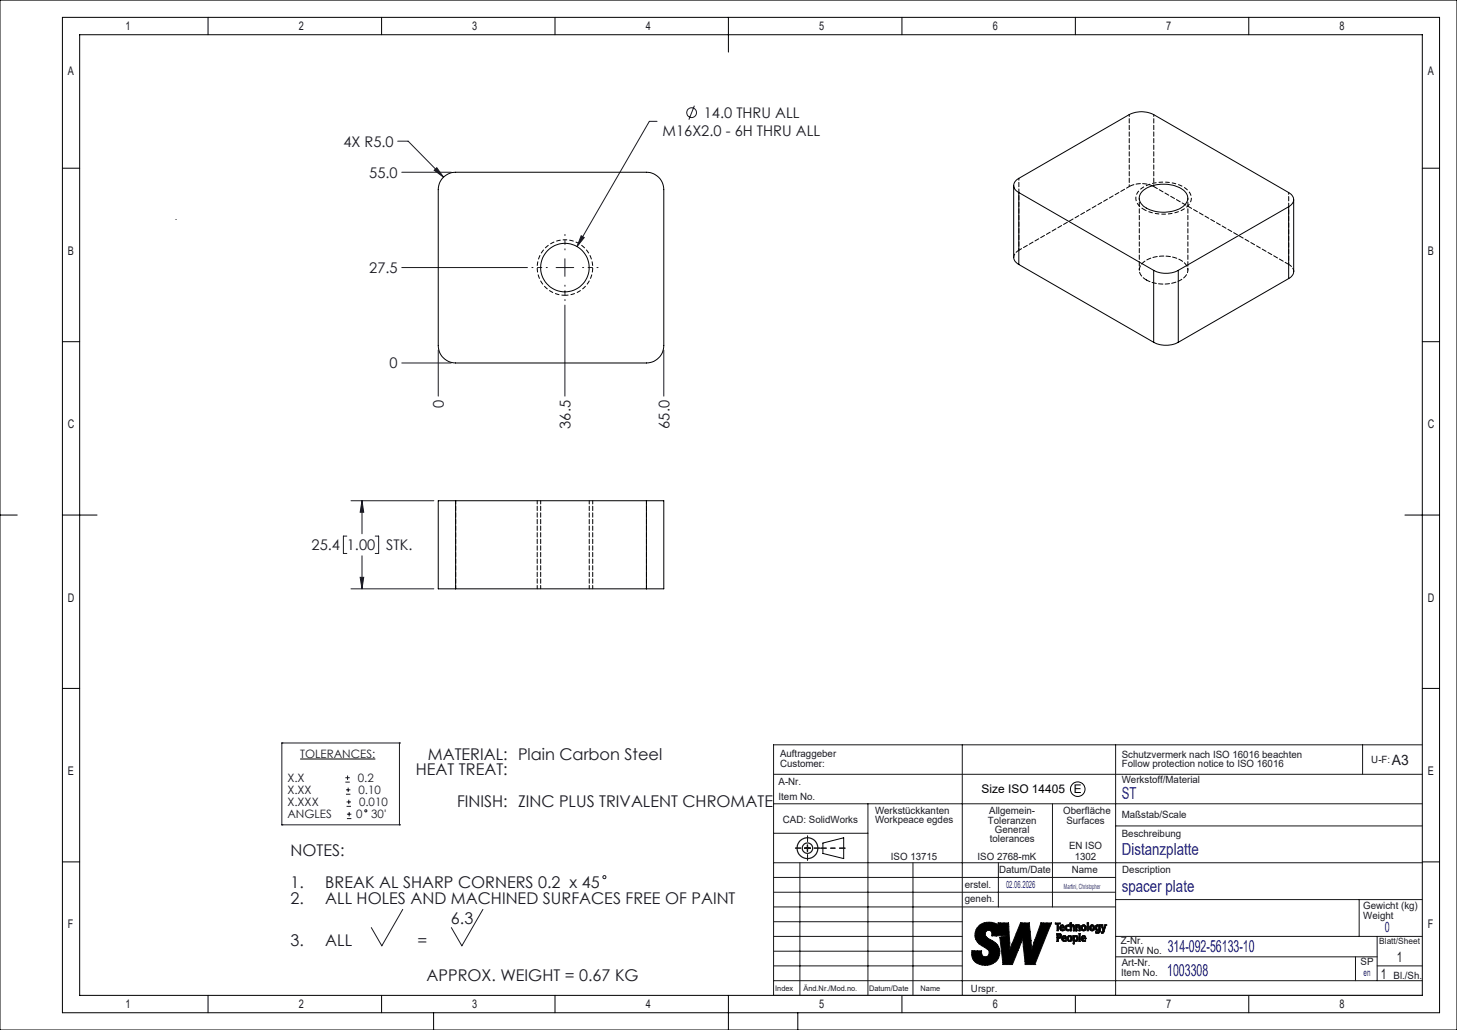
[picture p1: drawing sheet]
<svg xmlns="http://www.w3.org/2000/svg" width="420mm" height="297mm" viewBox="0 0 420 297" stroke-linecap="round" stroke-linejoin="round" font-family="sans-serif">
<path d="M86.5 218.9h21.7" fill="none" stroke="#000" stroke-width=".29"/>
<g fill="none" stroke="#191924" stroke-width=".29">
<path d="M99.6 225.5h1.2M99.6 224.3h1.2M99.7 229h1.3M99.7 227.7h1.3M99.9 232.5h1.3M99.9 231.2h1.3M100 236h1.3M100 234.8h1.3M100.2 223.6v1.3M100.4 227.1v1.3M100.5 230.6v1.3M100.6 234.1v1.3"/>
<circle cx="105.5" cy="233.8" r=".32"/>
<circle cx="174.2" cy="252.9" r=".44"/>
</g>
<g fill="none" stroke="#171717" stroke-width=".35">
<path d="M231.8 244.6h2M232.8 243.6v2"/>
<circle cx="232.8" cy="244.6" r="3"/>
<circle cx="232.8" cy="244.6" r="1.5"/>
</g>
<path d="M115 214.2a.17 .17 0 0 1 .3 0 .17 .17 0 0 1-.3 0zM81.1 237.8a.17 .17 0 0 1 .3 0 .17 .17 0 0 1-.3 0zM115 237.8a.17 .17 0 0 1 .3 0 .17 .17 0 0 1-.3 0zM81.1 214.2a.17 .17 0 0 1 .3 0 .17 .17 0 0 1-.3 0z" fill="#191924"/>
<path d="M229.3 244.5h7M232.8 248v-7M236.6 244.6h7" fill="none" stroke="#000" stroke-width=".29" stroke-dasharray="15.2 1.3 1.3 1.3" stroke-dashoffset="13.6"/>
<g fill="none" stroke="#000" stroke-width=".29">
<path d="M0 0h420v297h-420zM18 5h397v287h-397zM23 10h387v277h-387zM60 5v5M110 5v5M160 5v5M210 5v10M260 5v5M310 5v5M360 5v5M18 48.5h5M410 48.5h5"/>
<path d="M18 98.5h5M410 98.5h5M0 148.5h5M18 148.5h10M405 148.5h10M18 198.5h5M410 198.5h5M18 248.5h5M237.2 243.1l6-1.5v6l-6-1.5zM410 248.5h5M60 287v5M110 287v5"/>
<path d="M125 292v5M160 287v5M210 287v10M230 292v5M260 287v5M310 287v5M360 287v5"/>
<circle cx="310.7" cy="227.6" r="2.1"/>
</g>
<g fill="none" stroke="#171717" stroke-width=".29">
<path d="M277.4 214.8v72.2M321.6 214.8v72.2M392.8 214.8v8.5M410 214.8h-187v72.2h187M223 223.3h187M223 231.8h187M250.2 231.8v55.2M303.4 231.8v29.7M321.6 238.2h88.4M223 253h98.6M223 257.3h98.6M223 240.3h27.2"/>
<path d="M223 248.8h187M230.6 248.8v38.2M263.2 248.8v38.2M287.8 248.8v12.7M321.6 259.4h88.4M391.8 259.4v10.6M223 261.5h98.6M223 265.8h54.4M223 270h54.4M223 274.3h54.4M223 278.5h54.4M285.9 269.8h.1"/>
<path d="M285.9 269.8a1.09 1.09 0 0 0-.4-1.4 1.09 1.09 0 0 0-1.4 .3 1.09 1.09 0 0 0 .2 1.5l.3 .2a5.4 5.4 0 0 1 3.6 3.6 4.2 4.2 0 0 1-3 4.2 4.2 4.2 0 0 1-4.8-1.9l-.2-2.1h2.8a1.21 1.21 0 0 0 .5 1.6 1.21 1.21 0 0 0 1.6-.5 1.21 1.21 0 0 0-.5-1.7l-.7-.4a3.8 3.8 0 0 1-2.5-5.1 4.2 4.2 0 0 1 6.4-1.3l-.1-.7h3l.4 8.1 .6-1.9 2.5-6.2h2.5l.5 5.1M285.9 269.8h4.6M287.2 269.8h.1M290.5 269.8l-2.3 .5 .9 7.8h2.8l2.5-6.3 .4-1.6 .8 7.9M295.5 278l.1 .1M295.6 278.1h2.7M297.2 271.2v.1M298.3 278.1h.1M303.1 266.1h-3l-2.8 8.1-.1-2.9M303.1 266.2l-4.8 11.9M303.1 266.1v.1M304.2 266.1h1.4v.3h-.5v2h-.4v-2h-.5z"/>
<path d="M304.7 269.2h.6a.71 .71 0 0 1 .7 .8 .71 .71 0 0 1-.9 .6v.9h-.4zM305.1 269.5l.5 .2-.2 .5-.3 .1zM305.7 266.9l.5-.2 .5 .2 .1 .7h-.9l.1 .5 .7-.1v.3a.88 .88 0 0 1-1.1-.2 .88 .88 0 0 1 .1-1.2zM306 267h.3l.2 .4h-.6zM306.2 270l.7-.2a.72 .72 0 0 1 .5 .9h-.9l.1 .4 .7-.1v.4a.87 .87 0 0 1-1.1-.2 .87 .87 0 0 1 0-1.2zM306.6 270l.4 .1v.4h-.5zM306.7 268h.1M308.2 270.1a.5 .5 0 0 1 .5 .5 .5 .5 0 0 1-.5 .5zM308.2 268h.1M308.2 266.8v.3l-.2-.1a.53 .53 0 0 0-.5 .7 .53 .53 0 0 0 .7 .3M308.2 266.8a.86 .86 0 0 0-1.2 .8 .86 .86 0 0 0 1.2 .8v-.4M308.2 266.8h.1"/>
<path d="M308.9 266.9h.1M308.9 266.9v-.8h-.4v2.3h.4v-1.2l.3-.2 .2 .2v1.2h.4v-1.1M308.9 266.9l.2-.2 .5 .1 .2 .5M309.4 272.1h.1M309.7 270h.1M309.7 270v-.2h-.4l.1 2.3M309.7 271.2h.1M309.7 270l.5-.2a.87 .87 0 0 1 .6 .9 .87 .87 0 0 1-.8 .8l-.3-.3M309.7 271.2v.9h-.3M309.8 267.3h.1M310 270.1l.1-.1a.59 .59 0 0 1 .3 .6 .59 .59 0 0 1-.5 .5l-.2-.5zM310.1 266.7h.1"/>
<path d="M310.1 268.4h.1M310.1 267h.1M310.1 266.7v1.7M310.1 266.7h.3l.1 .3M310.5 267h.1M310.5 267l.4-.3 .4 .2 .1 1.5h-.4v-1.2l-.2-.2-.3 .2v1.2h-.4M311 269.2h.4v2.3h-.4zM311.4 267.3h.1M312.1 270.7h.1M312.1 270.7l.9-.1a.69 .69 0 0 0-.5-.8 .86 .86 0 0 0-.8 1 .86 .86 0 0 0 1.2 .6M312.1 270.7l.1 .4 .7-.1v.3M312.1 270.2l.4-.2 .1 .5h-.5z"/>
<path d="M312.2 267.1v-.1a.51 .51 0 0 1 .5 .6 .51 .51 0 0 1-.5 .4zM312.9 271.3v.1M313.4 266.1h.4v2.3h-.4zM314.3 266.9a.79 .79 0 0 1 1.2 .1 .79 .79 0 0 1-.3 1.2 .79 .79 0 0 1-1.1-.3zM314.6 267.1l.1-.1a.56 .56 0 0 1 .4 .6 .56 .56 0 0 1-.4 .5l-.2-.3zM316.3 267a.57 .57 0 0 1 .5 .5 .57 .57 0 0 1-.4 .6l-.2-.6zM316.8 268.2h.1M316.8 267h.1M316.8 267a.6 .6 0 0 0-.8-.2 .6 .6 0 0 0-.3 .7 .6 .6 0 0 0 .3 .8 .6 .6 0 0 0 .8-.2v.1M316.8 266.7h.1M316.8 266.7h.4l-.1 2.1-.4 .3-.9-.1v-.4l.8 .1 .2-.5M316.8 266.7v.3"/>
<path d="M317.4 266.7h.1M317.4 266.7h.4M317.4 266.7l.5 1.7M317.8 266.7h.1M317.8 266.7l.3 1.3M317.9 268.5h.1M317.9 268.4h.1M317.9 268.4v.1M318.1 268h.1M318.8 266.7h.1M318.8 266.7h-.3l-.4 1.3M318.8 266.7l-.5 1.5a.71 .71 0 0 1-.8 .9v-.4l.3 .1 .1-.3"/>
<path d="M321.6 275.9h75.4M321.6 270h88.4M390.7 275.9v6.9M397 278.5h13M397 270v12.8M223 282.8h187"/>
<circle cx="308.3" cy="270.6" r=".83"/>
<circle cx="312.3" cy="267.5" r=".84"/>
</g>
<path d="M229.3 244.5h7M232.8 248v-7" fill="none" stroke="#171717" stroke-width=".29" stroke-dasharray="15.2 1.3 1.3 1.3" stroke-dashoffset="13.6"/>
<path d="M236.6 244.6h7" fill="none" stroke="#171717" stroke-width=".35" stroke-dasharray="15.2 1.3 1.3 1.3" stroke-dashoffset="13.6"/>
<g fill="none" stroke="#191924" stroke-width=".29">
<path d="M189.4 35h-2.2l-20.9 36.1M200.2 30.5l-1.6 4M114.7 40.7h3l10.1 10.4M115.8 49.7h14.3M125.9 48.4l1.9 2.7-2.6-2zM115.8 77.1h36.2M160.3 77.1h5.1M162.8 74.6v5.1M167.5 68l.9 .5-2.1 2.6zM162.8 88v26.2M115.8 104.7h14.3M126.3 100.9v13.3"/>
<path d="M191.3 100.9v13.3M100 154.6h-1v5h1M101.2 144.4h23.9M104.4 144.4l.4 3.3h-1zM104.4 144.4v9.5M108.2 154.6h.9v5h-.9M101.2 169.8h23.9M103.8 166.5h1l-.4 3.3zM104.4 160.3v9.5M81.2 214.2h33.9v23.6h-33.9zM116.1 262.2l-6 10.5-3.1-5.2M139.2 262.2l-6.1 10.5-3-5.2"/>
<circle cx="199.4" cy="32.5" r="1.41"/>
</g>
<path d="M312.2 270l-.1 .5h.5v-.4zM311.9 270l.4-.2a.73 .73 0 0 1 .7 .9h-.9l.1 .4 .7-.1v.2a.8 .8 0 0 1-1.2 0 .8 .8 0 0 1 .2-1.2zM311 269.2h.4v2.3h-.4zM309.8 270.2v.7l.3 .3a.66 .66 0 0 0 0-1.2zM309.3 269.8h.4v.2a.53 .53 0 0 1 .5-.2 .53 .53 0 0 1 .5 .4l.1 .4a.6 .6 0 0 1-.3 .8 .6 .6 0 0 1-.8-.2v.9h-.3zM307.8 270a.79 .79 0 0 1 1.2 .1 .79 .79 0 0 1-.2 1.1 .79 .79 0 0 1-1.1-.3zM308.2 270.1a.54 .54 0 0 0-.3 .7 .54 .54 0 0 0 .6 .3 .54 .54 0 0 0 .3-.7 .54 .54 0 0 0-.6-.3zM304.2 266.1h1.4v.3h-.5v2h-.4v-2h-.5zM306 267l-.1 .4h.6l-.2-.4zM305.7 266.9l.2-.1a.67 .67 0 0 1 .7 .1 .67 .67 0 0 1 .2 .7h-.9l.1 .5h.7a.8 .8 0 0 1-1.1 0 .8 .8 0 0 1 .1-1.2zM307.2 266.9l1-.1v.3l-.2-.1a.53 .53 0 0 0-.5 .7 .53 .53 0 0 0 .7 .3v.2a.74 .74 0 0 1-1 0 .74 .74 0 0 1-.1-1zM308.5 266.1h.4v.8a.51 .51 0 0 1 .6-.1 .51 .51 0 0 1 .3 .5v1.1h-.4v-1.2l-.2-.2-.3 .2v1.2h-.4zM306.6 270l-.1 .5h.5v-.4zM306.2 270l.6-.2a.73 .73 0 0 1 .6 .9h-.9l.1 .4 .7-.1v.2a.81 .81 0 0 1-1.1 0 .81 .81 0 0 1 0-1.2zM305.1 269.5v.8l.3-.1 .2-.5zM304.7 269.2a.79 .79 0 0 1 1.1 .2 .79 .79 0 0 1-.2 1.1l-.5 .1v.9h-.4zM310.1 266.7h.3l.1 .3a.49 .49 0 0 1 .6-.3 .49 .49 0 0 1 .3 .6v1.1h-.4v-1.2l-.2-.2-.3 .2v1.2h-.4zM311.8 266.9a.8 .8 0 0 1 1.1 .1 .8 .8 0 0 1 0 1.1 .8 .8 0 0 1-1.2 0zM312.2 267.1a.53 .53 0 0 0-.2 .6 .53 .53 0 0 0 .6 .3 .59 .59 0 0 0 .1-.6 .59 .59 0 0 0-.5-.4zM313.4 266.1h.4v2.3h-.4zM314.3 266.9a.79 .79 0 0 1 1.2 .1 .79 .79 0 0 1-.3 1.2 .79 .79 0 0 1-1.1-.3zM314.6 267.1a.53 .53 0 0 0-.2 .6 .53 .53 0 0 0 .6 .3 .6 .6 0 0 0-.3-1zM316 266.8l.5-.1 .3 .3v-.3h.4v1a.97 .97 0 0 1-.2 1.2 .97 .97 0 0 1-1.2 .1v-.4l.3 .2a.49 .49 0 0 0 .6-.1 .49 .49 0 0 0 .1-.6 .59 .59 0 0 1-.8 .2 .59 .59 0 0 1-.3-.8zM316.3 267l-.1 .5 .2 .6a.57 .57 0 0 0 .4-.6 .57 .57 0 0 0-.5-.5zM317.4 266.7h.4l.3 1.3 .4-1.3h.3l-.5 1.5a.67 .67 0 0 1-.8 .8v-.3l.3 .1 .1-.4zM282.1 267.1a3.5 3.5 0 0 0 .9 5.6l.9 .5a1.46 1.46 0 0 1 1.2 1 1.46 1.46 0 0 1-.3 1.5 1.21 1.21 0 0 1-1.5 0 1.21 1.21 0 0 1-.3-1.5h-2.7a3.3 3.3 0 0 0 3.7 4.1 3.8 3.8 0 0 0 4.1-3 3.8 3.8 0 0 0-2.6-4.4 1.54 1.54 0 0 1-1.2-2.4 1.06 1.06 0 0 1 1.4 0 1.06 1.06 0 0 1 .2 1.3h4.6l-2.3 .5 .9 7.8h2.8l2.5-6.3 .4-1.6 .8 7.9h2.7l4.8-12h-3l-2.8 8.1-.6-8.1h-2.5l-2.5 6.2-.6 1.9-.4-8.1h-3l.1 .7a4.5 4.5 0 0 0-5.7 .3z" fill-rule="evenodd" fill="#000"/>
<path d="M162.9 85.1a8 8 0 0 1-7-11.8 8 8 0 0 1 13.7-.4 8 8 0 0 1-6.3 12.2h-.4" fill="none" stroke="#000" stroke-width=".29" stroke-dasharray="1.3 .6" stroke-dashoffset=".3" stroke-linecap="butt"/>
<path d="M329.8 60.4a3.3 3.3 0 0 1-1.5-5.4 11.6 11.6 0 0 1 12.6-1.2 3.4 3.4 0 0 1 1.9 5.1 10.7 10.7 0 0 1-10.4 2.5l-2.6-1" fill="none" stroke="#000" stroke-width=".29" stroke-dasharray="1.3 .6" stroke-dashoffset=".5" stroke-linecap="butt"/>
<path d="M154.9 144.4v25.4M170.9 144.4v25.4" fill="none" stroke="#000" stroke-width=".29" stroke-dasharray="1.3 .6" stroke-dashoffset=".3"/>
<path d="M157.8 77.1h-4.5M162.9 72.1v-4.5M167.9 77.1h4.5M162.9 82.2v4.5" fill="none" stroke="#191924" stroke-width=".29" stroke-dasharray="15.2 1.3 1.3 1.3" stroke-dashoffset="14.9"/>
<path d="M103.8 166.5h1l-.4 3.3zM104.4 144.4l.4 3.3h-1zM167.5 68l-1.2 3.1 2.1-2.6zM125.9 48.4l-.7 .7 2.6 2z" fill="#191924"/>
<g fill="none" stroke="#000" stroke-width=".29">
<path d="M127.8 51.1l1.9-1.2 1.6-.2h55a5 5 0 0 1 5 5v45a5.1 5.1 0 0 1-5 5h-55a5.1 5.1 0 0 1-5-5v-45l.5-2.2zM292.2 53.5v20.7l.3 1 1.2 1.1M293.7 55.5a2.15 2.15 0 0 1-1.5-2 2.15 2.15 0 0 1 1.5-2.1l31.8-18.3a7.8 7.8 0 0 1 7.1 0l38.9 22.4a2.17 2.17 0 0 1 1.4 2.1 2.17 2.17 0 0 1-1.4 2M293.7 55.5l38.9 22.5M293.7 55.5v20.8M329.4 55.1a10.3 10.3 0 0 1 12-.1 2.88 2.88 0 0 1-.9 4.9 10.2 10.2 0 0 1-11.2-.8 2.62 2.62 0 0 1 .1-4zM371.5 59.6l-31.8 18.4M371.5 59.6v20.7M372.9 57.6v20.7l-.3 1-1.1 1M293.7 76.3l38.9 22.4M332.6 78a7.8 7.8 0 0 0 7.1 0M332.6 78v20.7"/>
<path d="M339.7 78v20.7M332.6 98.7a7.8 7.8 0 0 0 7.1 0M371.5 80.3l-31.8 18.4M131.3 144.4h-5v25.4h5M131.3 144.4v25.4M131.3 144.4h55M186.3 144.4h5v25.4h-5M186.3 144.4v25.4M131.3 169.8h55"/>
<circle cx="162.8" cy="77.2" r="7"/>
</g>
<path d="M292.2 74.2l.3-1 1.2-1M371.5 76.2l1.2 1.1 .2 1M155.9 144.4v25.4M186.4 144.4v25.4M131.4 169.8v-25.4M169.9 169.8v-25.4" fill="none" stroke="#000" stroke-width=".29" stroke-dasharray="1.3 .6" stroke-dashoffset=".3"/>
<path d="M371.5 76.2l-38.9-22.4M330.5 80.7a10.2 10.2 0 0 0 11.1-1 2.83 2.83 0 0 0-1-4.5 10.4 10.4 0 0 0-11.2 .6 2.9 2.9 0 0 0 1.1 4.9" fill="none" stroke="#000" stroke-width=".29" stroke-dasharray="1.3 .6" stroke-dashoffset=".1"/>
<path d="M325.5 33.1v20.7M328.4 57.1v20.8M332.6 53.8v-20.7M371.5 55.5v20.7M293.7 72.2v-20.8M342.4 77.9v-20.8" fill="none" stroke="#000" stroke-width=".29" stroke-dasharray="1.3 .6" stroke-dashoffset=".7"/>
<path d="M325.5 53.8l-31.8 18.4" fill="none" stroke="#000" stroke-width=".29" stroke-dasharray="1.3 .6" stroke-dashoffset=".4"/>
<path d="M325.5 53.8a7.8 7.8 0 0 1 7.1 0" fill="none" stroke="#000" stroke-width=".29" stroke-dasharray="1.3 .6" stroke-dashoffset="-.2"/>
<g font-size="4.8" fill="#00f">
<text x="323.4" y="230.5">ST</text>
<text x="323.4" y="246.5">Distanzplatte</text>
<text x="323.4" y="257.3">spacer plate</text>
<text x="336.6" y="274.6">314-092-56133-10</text>
<text x="336.5" y="281.4">1003308</text>
</g>
<g font-size="4.7" fill="#191924">
<text x="123.3" y="219.1">MATERIAL: Plain Carbon Steel</text>
<text x="119.9" y="223.6">HEAT TREAT:</text>
<text x="131.7" y="232.6">FINISH: ZINC PLUS TRIVALENT CHROMATE</text>
<text x="83.8" y="247">NOTES:</text>
<text x="83.8" y="256">1.</text>
<text x="93.8" y="256">BREAK AL SHARP CORNERS 0.2 x 45</text>
<text x="83.8" y="260.5">2.</text>
<text x="93.8" y="260.5">ALL HOLES AND MACHINED SURFACES FREE OF PAINT</text>
<text x="130" y="266.4">6.3</text>
<text x="83.8" y="272.7">3.</text>
<text x="93.8" y="272.7">ALL</text>
<text x="120.4" y="272.7">=</text>
<text x="123" y="282.8">APPROX. WEIGHT = 0.67 KG</text>
</g>
<g font-size="4.2" fill="#191924">
<text x="202.9" y="34">14.0 THRU ALL</text>
<text x="191" y="39.1">M16X2.0 - 6H THRU ALL</text>
<text x="99" y="42.3">4X R5.0</text>
<text x="106.4" y="51.2">55.0</text>
<text x="106.4" y="78.7">27.5</text>
<text x="112.3" y="106.2">0</text>
<text x="128" y="117.7" transform="rotate(-90 128 117.7)">0</text>
<text x="164.5" y="123.6" transform="rotate(-90 164.5 123.6)">36.5</text>
<text x="193" y="123.6" transform="rotate(-90 193 123.6)">65.0</text>
<text x="89.8" y="158.7">25.4</text>
<text x="100" y="158.7">1.00</text>
<text x="111.3" y="158.7">STK.</text>
</g>
<g font-size="4.1" fill="#191924">
<text x="401.3" y="220.6">A3</text>
<text x="402.7" y="277.2">1</text>
<text x="398" y="282.2">1</text>
</g>
<text font-size="4.1" fill="#00f" x="399.2" y="268.8">0</text>
<g font-size="3.4" fill="#191924">
<text x="36.2" y="8.8">1</text>
<text x="86.2" y="8.8">2</text>
<text x="136.2" y="8.8">3</text>
<text x="186.2" y="8.8">4</text>
<text x="236.2" y="8.8">5</text>
<text x="286.2" y="8.8">6</text>
<text x="336.2" y="8.8">7</text>
<text x="386.2" y="8.8">8</text>
<text x="19.6" y="21.6">A</text>
<text x="411.6" y="21.6">A</text>
<text x="19.6" y="73.5">B</text>
<text x="411.6" y="73.5">B</text>
<text x="19.6" y="123.5">C</text>
<text x="411.6" y="123.5">C</text>
<text x="19.6" y="173.5">D</text>
<text x="411.6" y="173.5">D</text>
<text x="19.6" y="223.5">E</text>
<text x="411.6" y="223.5">E</text>
<text x="19.6" y="267.7">F</text>
<text x="411.6" y="267.7">F</text>
<text x="36.1" y="290.8">1</text>
<text x="86.1" y="290.8">2</text>
<text x="136.1" y="290.8">3</text>
<text x="186.1" y="290.8">4</text>
<text x="236.2" y="290.8">5</text>
<text x="286.2" y="290.8">6</text>
<text x="336.2" y="290.8">7</text>
<text x="386.1" y="290.8">8</text>
</g>
<g font-size="3.4">
<text x="283" y="228.6">Size ISO 14405</text>
<text x="309.6" y="228.6">E</text>
</g>
<g font-size="3.3" fill="#191924">
<text x="86.5" y="218.5">TOLERANCES:</text>
<text x="82.8" y="225.5">X.X</text>
<text x="103.1" y="225.5">0.2</text>
<text x="82.8" y="232.5">X.XXX</text>
<text x="82.8" y="229">X.XX</text>
<text x="103.3" y="229">0.10</text>
<text x="103.5" y="232.5">0.010</text>
<text x="82.8" y="236">ANGLES</text>
<text x="102.7" y="236">0</text>
<text x="107" y="236">30'</text>
</g>
<g font-size="2.9" fill="#191924">
<text x="50.4" y="63.4">.</text>
<text x="224.9" y="218.3">Auftraggeber</text>
<text x="224.9" y="221.3">Customer:</text>
<text x="236.1" y="221.3">.</text>
<text x="323.4" y="218.6">Schutzvermerk nach ISO 16016 beachten</text>
<text x="323.4" y="221.3">Follow protection notice to ISO 16016</text>
<text x="395.3" y="220.1">U-F:</text>
<text x="224.4" y="226.2">A-Nr.</text>
<text x="323.4" y="225.8">Werkstoff/Material</text>
<text x="224.4" y="230.7">Item No.</text>
<text x="225.7" y="237.4">CAD: SolidWorks</text>
<text x="252.2" y="237.4">Workpeace egdes</text>
<text x="252.2" y="234.8">Werkstückkanten</text>
<text x="284.8" y="237.5">Toleranzen</text>
<text x="285.2" y="234.8">Allgemein-</text>
<text x="306.5" y="234.9">Oberfläche</text>
<text x="307.4" y="237.5">Surfaces</text>
<text x="323.4" y="235.8">Maßstab/Scale</text>
<text x="285.3" y="242.8">tolerances</text>
<text x="286.8" y="240.1">General</text>
<text x="308.2" y="244.8">EN ISO</text>
<text x="323.4" y="241.4">Beschreibung</text>
<text x="256.8" y="247.9">ISO 13715</text>
<text x="281.8" y="247.9">ISO 2768-mK</text>
<text x="288" y="251.8">Datum/Date</text>
<text x="309" y="251.8">Name</text>
<text x="309.8" y="247.9">1302</text>
<text x="323.5" y="251.8">Description</text>
<text x="278.1" y="255.9">erstel.</text>
<text x="278.1" y="260.2">geneh.</text>
<text x="393" y="262.2">Gewicht (kg)</text>
<text x="393" y="264.9">Weight</text>
<text x="323.1" y="275.1">DRW No.</text>
<text x="323.1" y="272.2">Z-Nr.</text>
<text x="323.2" y="281.5">Item No.</text>
<text x="323.4" y="278.6">Art-Nr.</text>
<text x="392.2" y="278.3">SP</text>
<text x="279.9" y="285.9">Urspr.</text>
<text x="401.7" y="282.2">Bl./Sh.</text>
</g>
<g font-size="2.9" fill="#00f">
<text x="290" y="255.9">02.06.2026</text>
<text x="393.1" y="281.5">en</text>
</g>
<text font-size="2.5" fill="#191924" x="397.6" y="272.2">Blatt/Sheet</text>
<g font-size="2.2" fill="#191924">
<text x="223.5" y="285.7">Index</text>
<text x="231.6" y="285.7">Änd.Nr./Mod.no.</text>
<text x="250.5" y="285.7">Datum/Date</text>
<text x="265.4" y="285.7">Name</text>
</g>
<text font-size="2.1" fill="#00f" x="306.7" y="256.4">Martini, Christopher</text>
</svg>
